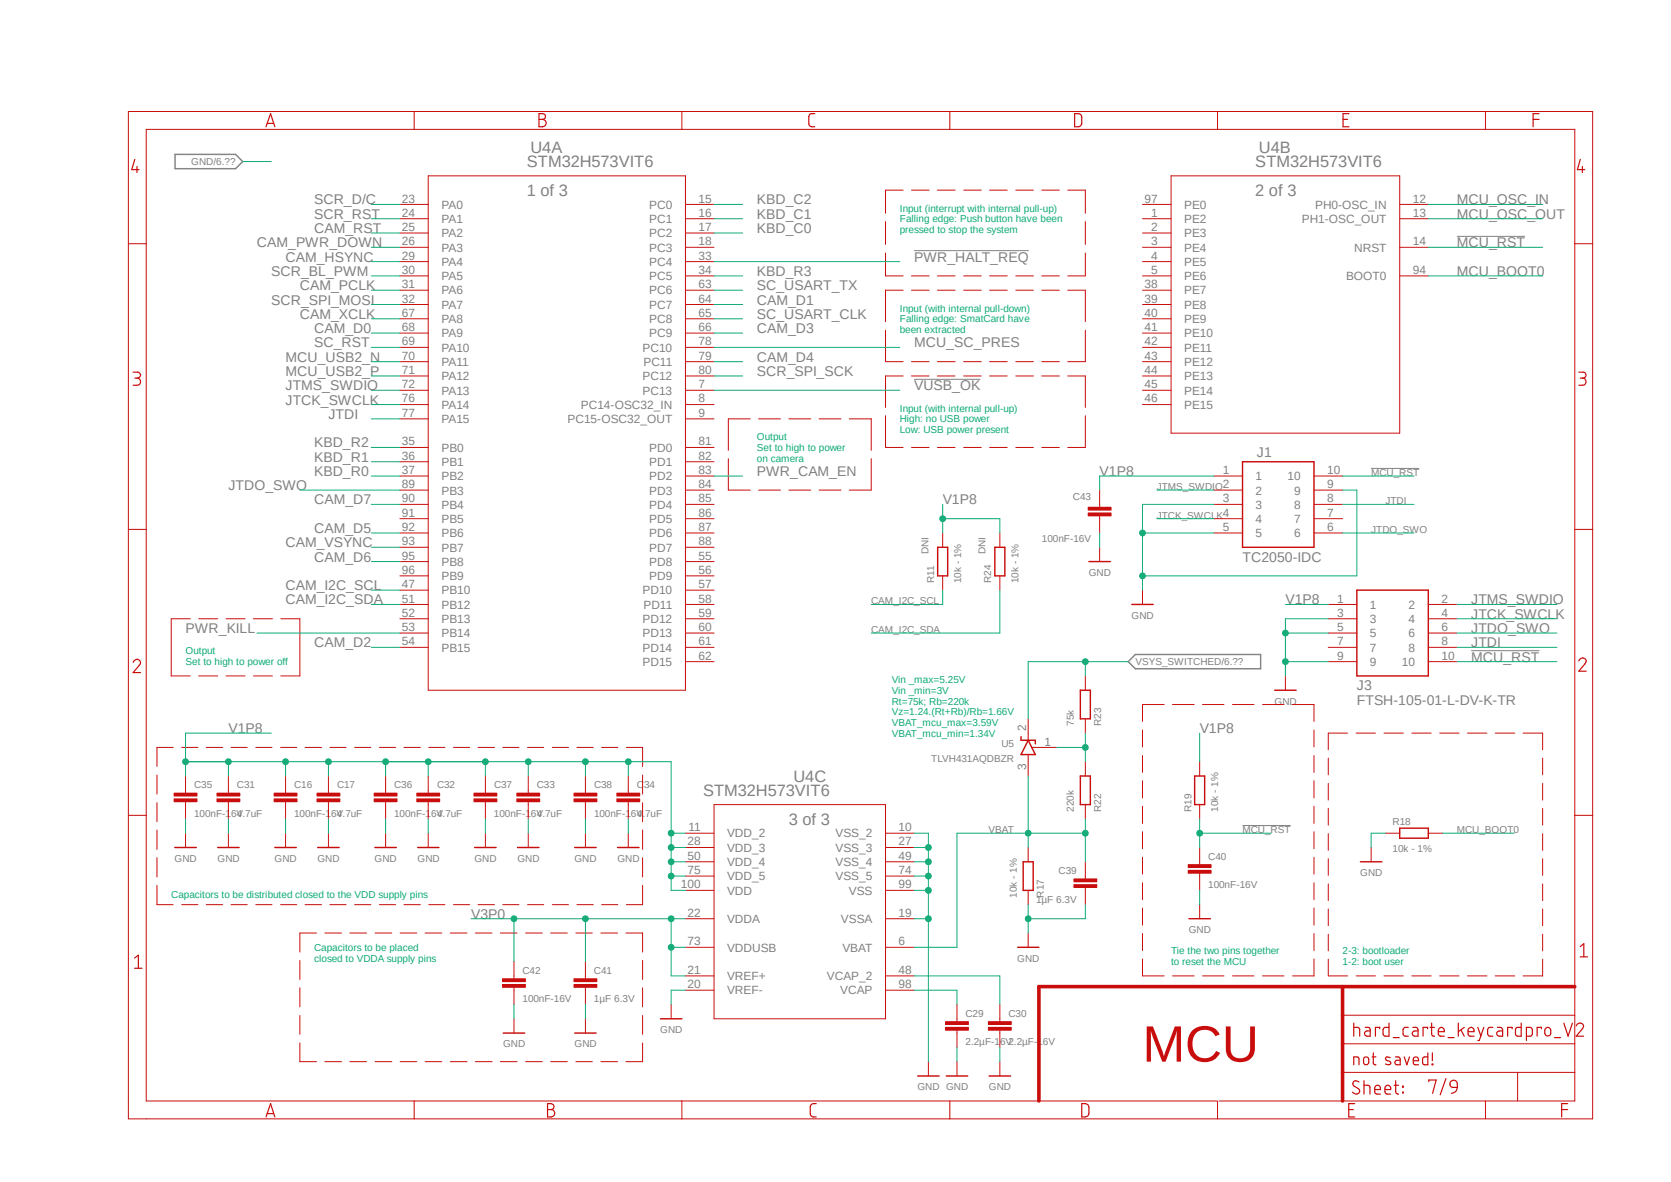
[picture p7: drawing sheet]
<svg xmlns="http://www.w3.org/2000/svg" width="297mm" height="210mm" viewBox="0 0 297 210" stroke-linecap="round" stroke-linejoin="round" font-family="sans-serif">
<path d="M22.3 18.9l260.9 180.5M283.2 18.9l-260.9 180.5" fill="none" stroke="#fff" stroke-width=".18"/>
<path d="M31.1 27.4h10.8l1.2 1.3-1.2 1.3h-10.8zM201.8 116.3h22.3v2.5h-22.3l-1.3-1.2z" fill="none" stroke="#808080" stroke-width=".25"/>
<path d="M162.5 44.5h20.3M259 42h12.1M162.5 67.4h11.7M243.7 83.2h8.6M261.5 115.6h12.1M220.9 146.7h8.5" fill="none" stroke="#808080" stroke-width=".18"/>
<g fill="none" stroke="#c90d0c" stroke-width=".18">
<path d="M73.6 19.8v3.2M121.2 19.8v3.2M168.8 19.8v3.2M216.4 19.8v3.2M264 19.8v3.2M157.4 39.4v4M160.5 33.8h-3.1v4.1M162 33.8h3.1M166.6 33.8h3.2M171.3 33.8h3.1M175.9 33.8h3.1M180.6 33.8h3.1"/>
<path d="M185.2 33.8h3.1M189.8 33.8h3.1v4.1M192.9 39.4v4M22.8 43.3h3.2M157.4 45v4h3.1M157.4 58.7v5.6h3.1M160.5 51.6h-3.1v5.5M162 49h3.1M162 51.6h3.1M166.6 49h3.2M166.6 51.6h3.2M171.3 49h3.1"/>
<path d="M171.3 51.6h3.1M175.9 49h3.1M175.9 51.6h3.1M180.6 49h3.1M180.6 51.6h3.1M185.2 49h3.1M185.2 51.6h3.1M189.8 51.6h3.1v5.5M192.9 45v4h-3.1M192.9 58.7v5.6h-3.1M279.9 43.3h3.2M133.3 74.4h-3.8v5.6"/>
<path d="M134.8 74.4h3.9M140.2 74.4h3.9M145.6 74.4h3.9M151 74.4h3.9v5.6M157.4 73.9v5.6h3.1M160.5 66.8h-3.1v5.6M162 79.5h3.1M162 66.8h3.1M162 64.3h3.1M166.6 79.5h3.2M166.6 66.8h3.2M166.6 64.3h3.2"/>
<path d="M171.3 79.5h3.1M171.3 66.8h3.1M171.3 64.3h3.1M175.9 79.5h3.1M175.9 66.8h3.1M175.9 64.3h3.1M180.6 79.5h3.1M180.6 66.8h3.1M180.6 64.3h3.1M185.2 79.5h3.1M185.2 66.8h3.1M185.2 64.3h3.1"/>
<path d="M189.8 66.8h3.1v5.6M192.9 73.9v5.6h-3.1M22.8 94.1h3.2M129.5 81.5v5.6h3.8M134.8 87.1h3.9M140.2 87.1h3.9M145.6 87.1h3.9M154.9 81.5v5.6h-3.9M279.9 94.1h3.2M33.8 109.9h-3.4v10.2h3.4M35.3 109.9h3.4M40.2 109.9h3.4"/>
<path d="M45 109.9h3.4M49.9 109.9h3.4v10.2h-3.4M27.9 137.7v3.4M30.8 132.8h-2.9v3.4M32.3 132.8h2.9M35.3 120.1h3.4M36.7 132.8h2.9M40.2 120.1h3.4M41.1 132.8h2.8M45 120.1h3.4M45.5 132.8h2.8M49.9 132.8h2.8"/>
<path d="M54.2 132.8h2.9M58.6 132.8h2.9M63 132.8h2.9M67.4 132.8h2.9M71.8 132.8h2.9M76.2 132.8h2.9M80.6 132.8h2.9M85 132.8h2.9M89.4 132.8h2.8M93.8 132.8h2.8M98.2 132.8h2.8M102.5 132.8h3"/>
<path d="M106.9 132.8h2.9M111.3 132.8h2.9v3.4M114.2 137.7v3.4M203.1 129.7v3M203.1 134.2v3M203.1 138.7v3.1M206.9 125.2h-3.8v3M208.4 125.2h3.9M213.7 125.2h3.9M219.1 125.2h3.8M224.4 125.2h3.8M229.7 125.2h3.9v3"/>
<path d="M233.6 129.7v3M233.6 134.2v3M233.6 138.7v3.1M236.1 134.7v3M236.1 139.2v3M239.5 130.3h-3.4v2.9M241 130.3h3.5M246 130.3h3.4M251 130.3h3.4M255.9 130.3h3.4M260.8 130.3h3.5M265.8 130.3h3.4"/>
<path d="M270.7 130.3h3.5v2.9M274.2 134.7v3M274.2 139.2v3M22.8 144.9h3.2M27.9 157.3v3.4h2.9M27.9 142.6v3.4M27.9 147.5v3.4M27.9 152.4v3.4M114.2 142.6v3.4M114.2 147.5v3.4M114.2 152.4v3.4M114.2 157.3v3.4h-2.9"/>
<path d="M203.1 143.3v3M203.1 147.8v3M203.1 152.3v3M203.1 156.8v3.1M233.6 143.3v3M233.6 147.8v3M233.6 152.3v3M233.6 156.8v3.1M236.1 143.6v3M236.1 148.1v3M236.1 152.6v2.9M236.1 157.1v2.9"/>
<path d="M274.2 143.6v3M274.2 148.1v3M274.2 152.6v2.9M274.2 157.1v2.9M279.9 144.9h3.2M32.3 160.7h2.9M36.7 160.7h2.9M41.1 160.7h2.8M45.5 160.7h2.8M49.9 160.7h2.8M53.3 170.6v3.4M53.3 175.5v3.4"/>
<path d="M54.2 160.7h2.9M56.3 165.8h-3v3.4M57.7 165.8h3M58.6 160.7h2.9M62.2 165.8h3M63 160.7h2.9M66.7 165.8h2.9M67.4 160.7h2.9M71.1 165.8h3M71.8 160.7h2.9M75.6 165.8h2.9M76.2 160.7h2.9"/>
<path d="M80.1 165.8h2.9M80.6 160.7h2.9M84.5 165.8h3M85 160.7h2.9M88.9 165.8h3M89.4 160.7h2.8M93.4 165.8h3M93.8 160.7h2.8M97.9 165.8h2.9M98.2 160.7h2.8M102.4 165.8h2.9M102.5 160.7h3"/>
<path d="M106.8 165.8h3M106.9 160.7h2.9M111.3 165.8h2.9v3.4M114.2 170.6v3.4M114.2 175.5v3.4M182.8 165.8v2.5M203.1 170.4v3h3.8M203.1 161.3v3.1M203.1 165.9v3M208.4 173.4h3.9M213.7 173.4h3.9M219.1 173.4h3.8"/>
<path d="M224.4 173.4h3.8M233.6 170.4v3h-3.9M233.6 161.3v3.1M233.6 165.9v3M236.1 170.4v3h3.4M236.1 161.5v3M236.1 166v3M241 173.4h3.5M246 173.4h3.4M251 173.4h3.4M255.9 173.4h3.4M260.8 173.4h3.5"/>
<path d="M265.8 173.4h3.4M274.2 170.4v3h-3.5M274.2 161.5v3M274.2 166v3M53.3 185.3v3.3h3M53.3 180.4v3.4M57.7 188.6h3M62.2 188.6h3M66.7 188.6h2.9M71.1 188.6h3M73.6 195.6v3.2M75.6 188.6h2.9"/>
<path d="M80.1 188.6h2.9M84.5 188.6h3M88.9 188.6h3M93.4 188.6h3M97.9 188.6h2.9M102.4 188.6h2.9M106.8 188.6h3M114.2 185.3v3.3h-2.9M114.2 180.4v3.4M121.2 195.6v3.2M165 188.6v2.6M168.8 195.6v3.2"/>
<path d="M170.1 181v.5M170.1 183v.6M216.3 195.6h-190.3v-172.6h253.9v172.6h-15.7M216.4 195.6v3.2M216.7 195.6h47.3v3.2h-241.2v-179h260.3v179h-18.9M238.6 190.5h41.3M238.6 185.5h41.3M238.6 180.4h41.3M269.7 190.5v5.1"/>
</g>
<path d="M238.6 175.3v20.3M279.9 175.3h-95.2v20.3" fill="none" stroke="#c90d0c" stroke-width=".64"/>
<g fill="none" stroke="#c90d0c" stroke-width=".21">
<path d="M24 28.3l-.6 1.8h1.3M24.3 29.6v1M47.3 22.5l.8-2.3 .8 2.3M47.5 21.9h1.1M95.8 20.2h.6a.51 .51 0 0 1 .6 .5 .51 .51 0 0 1-.6 .5 .66 .66 0 0 1 .7 .7 .66 .66 0 0 1-.7 .6h-.6zM95.8 21.2h.6M144.8 20.2h-.8l-.2 .2v1.6a.59 .59 0 0 0 .5 .5h.5M191 20.2h.6a.59 .59 0 0 1 .7 .6v1.1a.65 .65 0 0 1-.7 .6h-.6zM238.7 21.2h.8M239.8 20.2h-1.1v2.3h1.1M272.5 21.2h1.1M273.6 20.2h-1.1v2.3"/>
<path d="M280.9 28.3l-.5 1.8h1.3M281.3 29.6v1M23.7 66.1h.8a.53 .53 0 0 1 .5 .6 .53 .53 0 0 1-.5 .5h-.5M24.3 67.2a.64 .64 0 0 1 .7 .6 .64 .64 0 0 1-.7 .7h-.6M280.6 66.1h.8a.53 .53 0 0 1 .5 .6 .53 .53 0 0 1-.5 .5h-.5M281.3 67.2a.64 .64 0 0 1 .6 .6 .64 .64 0 0 1-.6 .7h-.7M23.7 117.7a.64 .64 0 0 1 .9-.5 .64 .64 0 0 1 .2 1l-1.1 1.3h1.3M280.6 117.4a.63 .63 0 0 1 .9-.5 .63 .63 0 0 1 .2 1l-1.1 1.4h1.3M23.9 170.2l.7-.5v2.3M23.9 172h1.3M280.9 168.2l.6-.5v2.3M280.9 170h1.3"/>
<path d="M47.3 198.5l.8-2.4 .8 2.4M47.5 197.9h1.1M97.3 196.1h.7a.53 .53 0 0 1 .5 .5 .53 .53 0 0 1-.5 .5 .66 .66 0 0 1 .6 .7 .66 .66 0 0 1-.6 .7h-.7zM97.3 197.1h.7M145.1 196.1l-.8 .1-.2 .2-.1 1.5a.58 .58 0 0 0 .6 .6h.5M192.3 196.1h.6a.65 .65 0 0 1 .6 .7v1a.65 .65 0 0 1-.6 .7h-.6zM239.7 197.1h.8M240.6 182.5h.7l.3 .3 .1 1.3M240.6 189.2v-1.4h.6l.3 .2 .1 1.2M240.6 181.8v2.3M240.8 196.1h-1.1v2.4h1.1M241.6 192.2a.61 .61 0 0 0-.7-.2 .61 .61 0 0 0-.4 .6l.2 .4 .7 .4a.57 .57 0 0 1 .1 .9 .57 .57 0 0 1-.9-.1l-.2-.1"/>
<path d="M242.4 188a.49 .49 0 0 1 .5-.2 .49 .49 0 0 1 .4 .5l-.1 .6-.2 .2h-.4a1.16 1.16 0 0 1-.2-1.1zM242.4 192.8h.7l.4 .2v1.4M242.4 192v2.4M242.7 182.5l.7 .1 .1 .3v1.2h-.5a.47 .47 0 0 1-.5-.5 .47 .47 0 0 1 .5-.4h.5M243.9 187.8h.7M244.1 187.1v1.7l.2 .3 .3 .1M244.3 193.6h1.1a.54 .54 0 0 0-.4-.8 .54 .54 0 0 0-.7 .5l.1 .9 .3 .2h.7M245.2 182.8v-.3h-.7v1.6M246.2 193.6h1a.54 .54 0 0 0-.4-.8 .54 .54 0 0 0-.6 .5v.9l.3 .2h.7M246.9 181.8v2.3h-.9l-.2-.4 .1-.9 .1-.2 .9-.1M247.1 187.9l-.6-.1-.2 .2 .1 .4 .6 .2 .2 .3a.66 .66 0 0 1-.9 .2M247.6 184.4h1.1"/>
<path d="M247.8 192.8h.8M248 187.8h.7l.2 .3v1.1h-.6a.4 .4 0 0 1-.4-.4 .4 .4 0 0 1 .4-.4h.6M248.1 192v2a.44 .44 0 0 0 .5 .4M249.3 193h.1v.2h-.1zM249.3 194.1h.1v.1h-.1zM249.6 187.8l.5 1.4 .4-1.4M250.3 182.5l-.7 .1-.2 .3v.8l.2 .4h.7M251.1 182.5l.7 .1 .3 .3v1.2h-.6a.47 .47 0 0 1-.5-.5 .47 .47 0 0 1 .5-.4h.6M251.2 188.5h.9a.51 .51 0 0 0-.2-.7 .51 .51 0 0 0-.7 .2 1.07 1.07 0 0 0 .2 1.1l.7 .1M253.7 182.8v-.3h-.8v1.6M253.8 187.1v2.1l-.8-.1-.1-.3v-.8l.3-.2h.6M254 192.2v-.3h1.3l-.7 2.4"/>
<path d="M254.2 182.5h.8M254.5 181.8v1.9a.38 .38 0 0 0 .5 .4M254.6 189.1h.1v.1h-.1zM254.6 187.1v1.4M255.7 183.3h1a.55 .55 0 0 0-.4-.7 .55 .55 0 0 0-.6 .4v.7l.2 .4h.8M257 191.6l-1 2.9M257.4 184.4h1M257.8 192.3a.67 .67 0 0 1 .7-.4 .67 .67 0 0 1 .5 .7v.6h-.8a.62 .62 0 0 1-.4-.9zM259 193.2a1.06 1.06 0 0 1-1 1.1M259.2 181.8v2.3M259.7 183l.6 1.1M260.3 182.5l-1.1 .8"/>
<path d="M260.9 183.3h1.1a.55 .55 0 0 0-.4-.7 .55 .55 0 0 0-.7 .4v.7l.3 .4h.8M262.7 182.5l.5 1.6M263.7 182.5l-.8 2.4h-.2M265.3 182.5l-.7 .1-.2 .3v.8l.2 .4h.7M266.1 182.5l.8 .1 .2 .3v1.2h-.6a.47 .47 0 0 1-.5-.5 .47 .47 0 0 1 .5-.4h.6M268.8 182.8v-.3h-.8v1.6M270.4 181.8v2.3h-.8l-.2-.4v-.9l.3-.3h.7M271.3 184.1h.9l.1-.2 .1-1-.2-.3-.9-.1v2.4M274 182.8v-.3h-.8v1.6M274.8 182.7a.5 .5 0 0 1 .5-.1 .5 .5 0 0 1 .3 .4v.6a.53 .53 0 0 1-.5 .5 .53 .53 0 0 1-.5-.5v-.6zM276.3 184.4h1.1M277.6 197.1h1"/>
<path d="M278 181.8l.7 2.3 .8-2.3M278.6 196.1h-1v2.4M280.2 182.3a.63 .63 0 0 1 .9-.5 .63 .63 0 0 1 .2 1l-1.1 1.3h1.3"/>
</g>
<path d="M180.9 168.3h3.8M163.1 191.2h3.8" fill="none" stroke="#c90d0c" stroke-width=".25"/>
<path d="M168.1 182.5h4v.5h-4z" fill-rule="evenodd" fill="#c90d0c"/>
<path d="M168.1 182.5h4v.5h-4z" fill="none" stroke="#c90d0c" stroke-width=".18"/>
<path d="M168.1 181.5h4v.5h-4z" fill-rule="evenodd" fill="#c90d0c"/>
<path d="M170.1 178.5v2.5M168.1 181.5h4v.5h-4zM170.1 183.6v2.5M177.7 181v.5M177.7 183v.6" fill="none" stroke="#c90d0c" stroke-width=".18"/>
<path d="M175.7 182.5h4v.5h-4z" fill-rule="evenodd" fill="#c90d0c"/>
<path d="M175.7 182.5h4v.5h-4z" fill="none" stroke="#c90d0c" stroke-width=".18"/>
<path d="M175.7 181.5h4v.5h-4z" fill-rule="evenodd" fill="#c90d0c"/>
<path d="M40.6 140.4v.5M40.6 142.5v.5M177.7 178.5v2.5M170.1 188.6v2.6M175.7 181.5h4v.5h-4zM177.7 183.6v2.5M177.7 188.6v2.6" fill="none" stroke="#c90d0c" stroke-width=".18"/>
<path d="M168.2 191.2h3.8M175.8 191.2h3.8" fill="none" stroke="#c90d0c" stroke-width=".25"/>
<path d="M38.6 141.9h4v.6h-4z" fill-rule="evenodd" fill="#c90d0c"/>
<path d="M38.6 141.9h4v.6h-4z" fill="none" stroke="#c90d0c" stroke-width=".18"/>
<path d="M38.6 140.9h4v.5h-4z" fill-rule="evenodd" fill="#c90d0c"/>
<path d="M40.6 137.9v2.5M38.6 140.9h4v.5h-4zM40.6 143v2.5M76.1 140.4v.5M76.1 142.5v.5" fill="none" stroke="#c90d0c" stroke-width=".18"/>
<path d="M74.1 141.9h4v.6h-4z" fill-rule="evenodd" fill="#c90d0c"/>
<path d="M74.1 141.9h4v.6h-4z" fill="none" stroke="#c90d0c" stroke-width=".18"/>
<path d="M74.1 140.9h4v.5h-4z" fill-rule="evenodd" fill="#c90d0c"/>
<path d="M76.1 137.9v2.5M74.1 140.9h4v.5h-4zM76.1 143v2.5M93.9 140.4v.5M93.9 142.5v.5" fill="none" stroke="#c90d0c" stroke-width=".18"/>
<path d="M91.9 141.9h4v.6h-4z" fill-rule="evenodd" fill="#c90d0c"/>
<path d="M91.9 141.9h4v.6h-4z" fill="none" stroke="#c90d0c" stroke-width=".18"/>
<path d="M91.9 140.9h4v.5h-4z" fill-rule="evenodd" fill="#c90d0c"/>
<path d="M93.9 137.9v2.5M91.9 140.9h4v.5h-4zM93.9 143v2.5M111.7 140.4v.5M111.7 142.5v.5" fill="none" stroke="#c90d0c" stroke-width=".18"/>
<path d="M109.6 141.9h4.1v.6h-4.1z" fill-rule="evenodd" fill="#c90d0c"/>
<path d="M109.6 141.9h4.1v.6h-4.1z" fill="none" stroke="#c90d0c" stroke-width=".18"/>
<path d="M109.6 140.9h4.1v.5h-4.1z" fill-rule="evenodd" fill="#c90d0c"/>
<path d="M111.7 137.9v2.5M33 140.4v.5M33 142.5v.5M40.6 148v2.6M76.1 148v2.6M93.9 148v2.6M109.6 140.9h4.1v.5h-4.1zM111.7 143v2.5M111.7 148v2.6" fill="none" stroke="#c90d0c" stroke-width=".18"/>
<path d="M38.7 150.6h3.8M74.3 150.6h3.7M92 150.6h3.8M109.8 150.6h3.8" fill="none" stroke="#c90d0c" stroke-width=".25"/>
<path d="M30.9 141.9h4.1v.6h-4.1z" fill-rule="evenodd" fill="#c90d0c"/>
<path d="M30.9 141.9h4.1v.6h-4.1z" fill="none" stroke="#c90d0c" stroke-width=".18"/>
<path d="M30.9 140.9h4.1v.5h-4.1z" fill-rule="evenodd" fill="#c90d0c"/>
<path d="M33 137.9v2.5M30.9 140.9h4.1v.5h-4.1zM33 143v2.5M68.5 140.4v.5M68.5 142.5v.5" fill="none" stroke="#c90d0c" stroke-width=".18"/>
<path d="M66.5 141.9h4.1v.6h-4.1z" fill-rule="evenodd" fill="#c90d0c"/>
<path d="M66.5 141.9h4.1v.6h-4.1z" fill="none" stroke="#c90d0c" stroke-width=".18"/>
<path d="M66.5 140.9h4.1v.5h-4.1z" fill-rule="evenodd" fill="#c90d0c"/>
<path d="M68.5 137.9v2.5M66.5 140.9h4.1v.5h-4.1zM68.5 143v2.5M86.3 140.4v.5M86.3 142.5v.5" fill="none" stroke="#c90d0c" stroke-width=".18"/>
<path d="M84.2 141.9h4.1v.6h-4.1z" fill-rule="evenodd" fill="#c90d0c"/>
<path d="M84.2 141.9h4.1v.6h-4.1z" fill="none" stroke="#c90d0c" stroke-width=".18"/>
<path d="M84.2 140.9h4.1v.5h-4.1z" fill-rule="evenodd" fill="#c90d0c"/>
<path d="M86.3 137.9v2.5M84.2 140.9h4.1v.5h-4.1zM86.3 143v2.5M104.1 140.4v.5M104.1 142.5v.5" fill="none" stroke="#c90d0c" stroke-width=".18"/>
<path d="M102 141.9h4.1v.6h-4.1z" fill-rule="evenodd" fill="#c90d0c"/>
<path d="M102 141.9h4.1v.6h-4.1z" fill="none" stroke="#c90d0c" stroke-width=".18"/>
<path d="M102 140.9h4.1v.5h-4.1z" fill-rule="evenodd" fill="#c90d0c"/>
<path d="M104.1 137.9v2.5M33 148v2.6M68.5 148v2.6M86.3 148v2.6M102 140.9h4.1v.5h-4.1zM104.1 143v2.5M104.1 148v2.6M192.9 155.7v.5M192.9 157.7v.5" fill="none" stroke="#c90d0c" stroke-width=".18"/>
<path d="M31.1 150.6h3.8M66.6 150.6h3.8M84.4 150.6h3.8M102.2 150.6h3.8" fill="none" stroke="#c90d0c" stroke-width=".25"/>
<path d="M190.9 157.2h4v.5h-4z" fill-rule="evenodd" fill="#c90d0c"/>
<path d="M190.9 157.2h4v.5h-4z" fill="none" stroke="#c90d0c" stroke-width=".18"/>
<path d="M190.9 156.2h4v.5h-4z" fill-rule="evenodd" fill="#c90d0c"/>
<path d="M190.9 156.2h4v.5h-4zM192.9 153.1v2.6M192.9 158.2v2.5M213.2 153.1v.5M213.2 155.2v.5" fill="none" stroke="#c90d0c" stroke-width=".18"/>
<path d="M211.2 154.6h4.1v.6h-4.1z" fill-rule="evenodd" fill="#c90d0c"/>
<path d="M211.2 154.6h4.1v.6h-4.1z" fill="none" stroke="#c90d0c" stroke-width=".18"/>
<path d="M211.2 153.6h4.1v.5h-4.1z" fill-rule="evenodd" fill="#c90d0c"/>
<g fill="none" stroke="#c90d0c" stroke-width=".18">
<path d="M195.5 97.2v2.6M203.1 104.9v2.5M182.8 127.7v3.8M182.8 134.1v3.8M183.4 132.8h4.4M211.2 153.6h4.1v.5h-4.1zM213.2 150.6v2.5M213.2 155.7v2.5M243.7 150.6v2.5M246.3 148h2.5M253.9 148h2.5M104.1 173.4v.5"/>
<path d="M104.1 175.4v.5M213.2 160.7v2.5"/>
</g>
<path d="M193.5 99.8h3.9M201.2 107.4h3.8M181.5 130.9v.6h2.5v.7M182.8 131.5l1.2 2.6h-2.5zM241.8 153.1h3.8M248.8 147.2h5.1v1.7h-5.1zM211.3 163.2h3.8" fill="none" stroke="#c90d0c" stroke-width=".25"/>
<path d="M102 174.9h4.1v.5h-4.1z" fill-rule="evenodd" fill="#c90d0c"/>
<path d="M102 174.9h4.1v.5h-4.1z" fill="none" stroke="#c90d0c" stroke-width=".18"/>
<path d="M102 173.9h4.1v.5h-4.1z" fill-rule="evenodd" fill="#c90d0c"/>
<path d="M91.4 173.4v.5M91.4 175.4v.5M102 173.9h4.1v.5h-4.1zM104.1 170.9v2.5M104.1 175.9v2.6M104.1 181v2.6" fill="none" stroke="#c90d0c" stroke-width=".18"/>
<path d="M102.2 183.6h3.8" fill="none" stroke="#c90d0c" stroke-width=".25"/>
<path d="M89.3 174.9h4.1v.5h-4.1z" fill-rule="evenodd" fill="#c90d0c"/>
<path d="M89.3 174.9h4.1v.5h-4.1z" fill="none" stroke="#c90d0c" stroke-width=".18"/>
<path d="M89.3 173.9h4.1v.5h-4.1z" fill-rule="evenodd" fill="#c90d0c"/>
<path d="M195.5 89.6v.5M195.5 91.7v.5M192.9 120.1v2.5M192.9 127.7v2.6M192.9 135.3v2.6M192.9 143v2.5M89.3 173.9h4.1v.5h-4.1zM91.4 170.9v2.5M91.4 175.9v2.6M91.4 181v2.6" fill="none" stroke="#c90d0c" stroke-width=".18"/>
<path d="M192 122.6h1.8v5.1h-1.8zM192 137.9h1.8v5.1h-1.8zM89.5 183.6h3.8" fill="none" stroke="#c90d0c" stroke-width=".25"/>
<path d="M193.4 91.1h4.1v.6h-4.1z" fill-rule="evenodd" fill="#c90d0c"/>
<path d="M193.4 91.1h4.1v.6h-4.1z" fill="none" stroke="#c90d0c" stroke-width=".18"/>
<path d="M193.4 90.1h4.1v.5h-4.1z" fill-rule="evenodd" fill="#c90d0c"/>
<g fill="none" stroke="#c90d0c" stroke-width=".18">
<path d="M71.1 36.3h5M71.1 38.9h5M76.1 31.2h45.7v91.4h-45.7zM121.8 36.3h5.1M121.8 38.9h5.1M203.1 36.3h5.1M203.1 38.9h5.1M208.2 31.2h40.6v45.8h-40.6zM248.8 36.3h5.1M248.8 38.9h5.1M71.1 41.4h5M71.1 43.9h5"/>
<path d="M71.1 46.5h5M71.1 49h5M71.1 51.6h5M71.1 54.1h5M71.1 56.6h5M71.1 59.2h5M121.8 41.4h5.1M121.8 43.9h5.1M121.8 46.5h5.1M121.8 49h5.1M121.8 51.6h5.1M121.8 54.1h5.1"/>
<path d="M121.8 56.6h5.1M121.8 59.2h5.1M203.1 41.4h5.1M203.1 43.9h5.1M203.1 46.5h5.1M203.1 49h5.1M203.1 51.6h5.1M203.1 54.1h5.1M203.1 56.6h5.1M203.1 59.2h5.1M248.8 43.9h5.1M248.8 49h5.1"/>
<path d="M71.1 61.7h5M71.1 64.3h5M71.1 66.8h5M71.1 69.3h5M71.1 71.9h5M71.1 74.4h5M71.1 79.5h5M121.8 61.7h5.1M121.8 64.3h5.1M121.8 66.8h5.1M121.8 69.3h5.1M121.8 71.9h5.1"/>
<path d="M121.8 74.4h5.1M121.8 79.5h5.1M203.1 61.7h5.1M203.1 64.3h5.1M203.1 66.8h5.1M203.1 69.3h5.1M203.1 71.9h5.1M71.1 84.6h5M71.1 87.1h5M71.1 89.6h5M71.1 92.2h5M71.1 94.7h5"/>
<path d="M71.1 82h5M71.1 97.2h5M71.1 99.8h5M121.8 84.6h5.1M121.8 87.1h5.1M121.8 89.6h5.1M121.8 92.2h5.1M121.8 94.7h5.1M121.8 82h5.1M121.8 97.2h5.1M121.8 99.8h5.1M167.6 94.7v2.5"/>
<path d="M177.7 94.7v2.5M193.4 90.1h4.1v.5h-4.1zM195.5 87.1v2.5M195.5 92.2v2.5M215.8 84.6h5.1M215.8 87.1h5.1M215.8 89.6h5.1M215.8 92.2h5.1M215.8 94.7h5.1M233.6 84.6h5M233.6 87.1h5M233.6 89.6h5"/>
<path d="M233.6 92.2h5M233.6 94.7h5M71.1 102.3h5M71.1 104.9h5M71.1 107.4h5M71.1 109.9h5M71.1 112.5h5M71.1 115h5M121.8 102.3h5.1M121.8 104.9h5.1M121.8 107.4h5.1M121.8 109.9h5.1"/>
<path d="M121.8 112.5h5.1M121.8 115h5.1M121.8 117.6h5.1M167.6 102.3v2.6M177.7 102.3v2.6M236.1 107.4h5.1M236.1 109.9h5.1M236.1 112.5h5.1M236.1 115h5.1M236.1 117.6h5.1M253.9 107.4h5.1M253.9 109.9h5.1"/>
<path d="M253.9 112.5h5.1M253.9 115h5.1M253.9 117.6h5.1M213.2 135.3v2.6M50.8 140.4v.5M50.8 142.5v.5M121.8 148h5.1M121.8 150.6h5.1M121.8 153.1h5.1M121.8 155.7h5.1M121.8 158.2h5.1M126.9 143h30.5v38h-30.5z"/>
<path d="M157.4 148h5.1M157.4 150.6h5.1M157.4 153.1h5.1M157.4 155.7h5.1M157.4 158.2h5.1M182.8 150.6v2.5M182.8 158.2v2.5M213.2 143v2.5M119.3 178.5v2.5M121.8 163.2h5.1M121.8 168.3h5.1M121.8 173.4h5.1"/>
<path d="M121.8 175.9h5.1M157.4 163.2h5.1M157.4 168.3h5.1M157.4 173.4h5.1M157.4 175.9h5.1"/>
</g>
<path d="M166.7 97.2h1.7v5.1h-1.7zM176.8 97.2h1.8v5.1h-1.8zM220.9 82h12.7v15.2h-12.7zM241.2 104.9h12.7v15.2h-12.7zM212.3 137.9h1.8v5.1h-1.8zM181.9 153.1h1.7v5.1h-1.7zM117.4 181h3.8" fill="none" stroke="#c90d0c" stroke-width=".25"/>
<path d="M48.7 141.9h4.1v.6h-4.1z" fill-rule="evenodd" fill="#c90d0c"/>
<path d="M48.7 141.9h4.1v.6h-4.1z" fill="none" stroke="#c90d0c" stroke-width=".18"/>
<path d="M48.7 140.9h4.1v.5h-4.1z" fill-rule="evenodd" fill="#c90d0c"/>
<path d="M50.8 137.9v2.5M48.7 140.9h4.1v.5h-4.1zM50.8 143v2.5M58.4 140.4v.5M58.4 142.5v.5" fill="none" stroke="#c90d0c" stroke-width=".18"/>
<path d="M56.3 141.9h4.1v.6h-4.1z" fill-rule="evenodd" fill="#c90d0c"/>
<path d="M56.3 141.9h4.1v.6h-4.1z" fill="none" stroke="#c90d0c" stroke-width=".18"/>
<path d="M56.3 140.9h4.1v.5h-4.1z" fill-rule="evenodd" fill="#c90d0c"/>
<path d="M58.4 137.9v2.5M228.5 120.1v2.5M50.8 148v2.6M56.3 140.9h4.1v.5h-4.1zM58.4 143v2.5M58.4 148v2.6" fill="none" stroke="#c90d0c" stroke-width=".18"/>
<path d="M226.6 122.6h3.8M48.9 150.6h3.8M56.5 150.6h3.8" fill="none" stroke="#c90d0c" stroke-width=".25"/>
<path d="M162.5 148h2.5v40.6M162.5 153.1h2.5" fill="none" stroke="#0dab76" stroke-width=".18"/>
<circle cx="165" cy="153.1" r=".51" fill="#0dab76"/>
<g fill="none" stroke="#0dab76" stroke-width=".18">
<path d="M162.5 155.7h2.5"/>
<circle cx="165" cy="153.1" r=".51"/>
</g>
<circle cx="165" cy="155.7" r=".51" fill="#0dab76"/>
<g fill="none" stroke="#0dab76" stroke-width=".18">
<path d="M162.5 158.2h2.5"/>
<circle cx="165" cy="155.7" r=".51"/>
</g>
<circle cx="165" cy="158.2" r=".51" fill="#0dab76"/>
<g fill="none" stroke="#0dab76" stroke-width=".18">
<path d="M162.5 163.2h2.5"/>
<circle cx="165" cy="158.2" r=".51"/>
</g>
<circle cx="165" cy="163.2" r=".51" fill="#0dab76"/>
<g fill="none" stroke="#0dab76" stroke-width=".18">
<path d="M162.5 150.6h2.5"/>
<circle cx="165" cy="163.2" r=".51"/>
</g>
<circle cx="165" cy="150.6" r=".51" fill="#0dab76"/>
<g fill="none" stroke="#0dab76" stroke-width=".18">
<path d="M33 145.5v2.5M40.6 145.5v2.5M68.5 145.5v2.5M76.1 145.5v2.5M86.3 145.5v2.5M93.9 145.5v2.5M104.1 145.5v2.5M111.7 145.5v2.5M182.8 160.7v5.1M182.8 163.2h10.1M170.1 186.1v2.5M177.7 186.1v2.5"/>
<circle cx="165" cy="150.6" r=".51"/>
</g>
<circle cx="182.7" cy="163.2" r=".51" fill="#0dab76"/>
<g fill="none" stroke="#0dab76" stroke-width=".18">
<path d="M43.1 28.7h5.1M195.5 94.7v2.5M203.1 94.7h12.7M215.8 89.6h-12.7v15.3M213.2 158.2v2.5M246.3 148h-2.6v2.6M91.4 178.5v2.5M104.1 178.5v2.5M192.9 160.7v2.5"/>
<circle cx="182.7" cy="163.2" r=".51"/>
</g>
<circle cx="203.1" cy="94.7" r=".51" fill="#0dab76"/>
<g fill="none" stroke="#0dab76" stroke-width=".18">
<path d="M238.6 87.1h2.6v15.2h-38.1"/>
<circle cx="203.1" cy="94.7" r=".51"/>
</g>
<circle cx="203.1" cy="102.3" r=".51" fill="#0dab76"/>
<g fill="none" stroke="#0dab76" stroke-width=".18">
<path d="M228.5 112.5h7.6M236.1 109.9h-7.6v10.2M50.8 145.5v2.5M58.4 145.5v2.5M121.8 175.9h-2.5v2.6"/>
<circle cx="203.1" cy="102.3" r=".51"/>
</g>
<circle cx="228.5" cy="112.5" r=".51" fill="#0dab76"/>
<g fill="none" stroke="#0dab76" stroke-width=".18">
<path d="M228.5 117.6h7.6"/>
<circle cx="228.5" cy="112.5" r=".51"/>
</g>
<circle cx="228.5" cy="117.6" r=".51" fill="#0dab76"/>
<g fill="none" stroke="#0dab76" stroke-width=".18">
<path d="M192.9 117.6v2.5M200.5 117.6h-17.7v10.1"/>
<circle cx="228.5" cy="117.6" r=".51"/>
</g>
<circle cx="192.9" cy="117.6" r=".51" fill="#0dab76"/>
<g fill="none" stroke="#0dab76" stroke-width=".18">
<path d="M182.8 137.9v12.7M182.8 148h10.1M162.5 175.9h7.6v2.6M162.5 173.4h15.2v5.1"/>
<circle cx="192.9" cy="117.6" r=".51"/>
</g>
<circle cx="182.7" cy="148" r=".51" fill="#0dab76"/>
<g fill="none" stroke="#0dab76" stroke-width=".18">
<path d="M170.1 148h12.7M192.9 145.5v7.6"/>
<circle cx="182.7" cy="148" r=".51"/>
</g>
<circle cx="192.9" cy="148" r=".51" fill="#0dab76"/>
<g fill="none" stroke="#0dab76" stroke-width=".18">
<path d="M170.1 148v20.3h-7.6M213.2 148v2.6"/>
<circle cx="192.9" cy="148" r=".51"/>
</g>
<circle cx="213.2" cy="148" r=".51" fill="#0dab76"/>
<g fill="none" stroke="#0dab76" stroke-width=".18">
<path d="M66 38.9h5.1M66 36.3h5.1M126.9 38.9h5.1M126.9 36.3h5.1M66 43.9h5.1M66 49h5.1M66 59.2h5.1M66 51.6h5.1M66 54.1h5.1M66 41.4h5.1M66 46.5h5.1M126.9 49h5.1"/>
<path d="M126.9 59.2h5.1M126.9 56.6h5.1M126.9 51.6h5.1M126.9 54.1h5.1M126.9 41.4h5.1M126.9 46.5h33M253.9 43.9h20.3M253.9 49h20.3M66 66.8h5.1M66 64.3h5.1M66 61.7h5.1M66 79.5h5.1"/>
<path d="M66 69.3h5.1M66 71.9h5.1M66 74.4h5.1M126.9 66.8h5.1M126.9 64.3h5.1M126.9 61.7h33M53.3 87.1h17.8M66 84.6h5.1M66 82h5.1M66 94.7h5.1M66 97.2h5.1M66 99.8h5.1"/>
<path d="M66 89.6h5.1M205.6 87.1h10.2M205.6 92.2h10.2M238.6 84.6h12.7M238.6 94.7h12.7M238.6 89.6h12.7M45.7 112.5h25.4M66 107.4h5.1M66 115h5.1M66 104.9h5.1M167.6 104.9v2.5h-12.7M177.7 104.9v7.6h-22.8"/>
<path d="M259 117.6h17.7M259 107.4h17.7M259 109.9h17.7M259 112.5h17.7M259 115h17.7M187.8 132.8h5.1M192.9 130.3v5M213.2 145.5v2.5h12.7M256.4 148h12.7"/>
<circle cx="213.2" cy="148" r=".51"/>
</g>
<circle cx="192.9" cy="132.8" r=".51" fill="#0dab76"/>
<g fill="none" stroke="#0dab76" stroke-width=".18">
<path d="M253.9 36.3h20.3M253.9 38.9h20.3M66 56.6h5.1M126.9 69.3h33M126.9 84.6h5.1M167.6 89.6v5.1M167.6 92.2h10.1v2.5"/>
<circle cx="192.9" cy="132.8" r=".51"/>
</g>
<circle cx="167.6" cy="92.2" r=".51" fill="#0dab76"/>
<g fill="none" stroke="#0dab76" stroke-width=".18">
<path d="M215.8 84.6h-20.3v2.5M33 130.3v7.6M33 135.3h7.6M93.9 135.3v2.6"/>
<circle cx="167.6" cy="92.2" r=".51"/>
</g>
<circle cx="93.9" cy="135.3" r=".51" fill="#0dab76"/>
<g fill="none" stroke="#0dab76" stroke-width=".18">
<path d="M33 135.3h86.3v12.7M104.1 135.3v2.6"/>
<circle cx="93.9" cy="135.3" r=".51"/>
</g>
<circle cx="104.1" cy="135.3" r=".51" fill="#0dab76"/>
<g fill="none" stroke="#0dab76" stroke-width=".18">
<path d="M111.7 135.3v2.6"/>
<circle cx="104.1" cy="135.3" r=".51"/>
</g>
<circle cx="111.7" cy="135.3" r=".51" fill="#0dab76"/>
<g fill="none" stroke="#0dab76" stroke-width=".18">
<path d="M86.3 135.3v2.6"/>
<circle cx="111.7" cy="135.3" r=".51"/>
</g>
<circle cx="86.3" cy="135.3" r=".51" fill="#0dab76"/>
<g fill="none" stroke="#0dab76" stroke-width=".18">
<path d="M76.1 135.3v2.6"/>
<circle cx="86.3" cy="135.3" r=".51"/>
</g>
<circle cx="76.1" cy="135.3" r=".51" fill="#0dab76"/>
<g fill="none" stroke="#0dab76" stroke-width=".18">
<path d="M68.5 135.3v2.6"/>
<circle cx="76.1" cy="135.3" r=".51"/>
</g>
<circle cx="68.5" cy="135.3" r=".51" fill="#0dab76"/>
<g fill="none" stroke="#0dab76" stroke-width=".18">
<path d="M40.6 135.3v2.6"/>
<circle cx="68.5" cy="135.3" r=".51"/>
</g>
<circle cx="40.6" cy="135.3" r=".51" fill="#0dab76"/>
<circle cx="40.6" cy="135.3" r=".51" fill="none" stroke="#0dab76" stroke-width=".18"/>
<circle cx="33" cy="135.3" r=".51" fill="#0dab76"/>
<g fill="none" stroke="#0dab76" stroke-width=".18">
<path d="M119.3 150.6h2.5M119.3 148v5.1h2.5"/>
<circle cx="33" cy="135.3" r=".51"/>
</g>
<circle cx="119.3" cy="150.6" r=".51" fill="#0dab76"/>
<g fill="none" stroke="#0dab76" stroke-width=".18">
<path d="M119.3 153.1v2.6h2.5"/>
<circle cx="119.3" cy="150.6" r=".51"/>
</g>
<circle cx="119.3" cy="153.1" r=".51" fill="#0dab76"/>
<g fill="none" stroke="#0dab76" stroke-width=".18">
<path d="M119.3 155.7v2.5h2.5"/>
<circle cx="119.3" cy="153.1" r=".51"/>
</g>
<circle cx="119.3" cy="155.7" r=".51" fill="#0dab76"/>
<g fill="none" stroke="#0dab76" stroke-width=".18">
<path d="M33 130.3h15.2M119.3 148h2.5"/>
<circle cx="119.3" cy="155.7" r=".51"/>
</g>
<circle cx="119.3" cy="148" r=".51" fill="#0dab76"/>
<g fill="none" stroke="#0dab76" stroke-width=".18">
<path d="M50.8 135.3v2.6"/>
<circle cx="119.3" cy="148" r=".51"/>
</g>
<circle cx="50.8" cy="135.3" r=".51" fill="#0dab76"/>
<g fill="none" stroke="#0dab76" stroke-width=".18">
<path d="M58.4 135.3v2.6"/>
<circle cx="50.8" cy="135.3" r=".51"/>
</g>
<circle cx="58.4" cy="135.3" r=".51" fill="#0dab76"/>
<g fill="none" stroke="#0dab76" stroke-width=".18">
<path d="M228.5 107.4h7.6M213.2 130.3v5M104.1 163.2v7.7M121.8 163.2h-30.4v7.7"/>
<circle cx="58.4" cy="135.3" r=".51"/>
</g>
<circle cx="104.1" cy="163.2" r=".51" fill="#0dab76"/>
<g fill="none" stroke="#0dab76" stroke-width=".18">
<path d="M83.7 163.2h7.7"/>
<circle cx="104.1" cy="163.2" r=".51"/>
</g>
<circle cx="91.4" cy="163.2" r=".51" fill="#0dab76"/>
<g fill="none" stroke="#0dab76" stroke-width=".18">
<path d="M119.3 163.2v5.1h2.5"/>
<circle cx="91.4" cy="163.2" r=".51"/>
</g>
<circle cx="119.3" cy="163.2" r=".51" fill="#0dab76"/>
<g fill="none" stroke="#0dab76" stroke-width=".18">
<path d="M119.3 168.3v5.1h2.5"/>
<circle cx="119.3" cy="163.2" r=".51"/>
</g>
<circle cx="119.3" cy="168.3" r=".51" fill="#0dab76"/>
<circle cx="119.3" cy="168.3" r=".51" fill="none" stroke="#0dab76" stroke-width=".18"/>
<text font-size="9.1" fill="#c90d0c" x="203.1" y="188.6">MCU</text>
<g font-size="2.9" fill="#808080">
<text x="93.6" y="29.8">STM32H573VIT6</text>
<text x="94.3" y="27.2">U4A</text>
<text x="223.1" y="29.8">STM32H573VIT6</text>
<text x="223.8" y="27.2">U4B</text>
<text x="93.6" y="34.8">1 of 3</text>
<text x="223.1" y="34.8">2 of 3</text>
<text x="125" y="141.4">STM32H573VIT6</text>
<text x="141" y="138.9">U4C</text>
<text x="140.2" y="146.5">3 of 3</text>
</g>
<g font-size="2.5" fill="#808080">
<text x="55.8" y="38.9">SCR_RST</text>
<text x="55.8" y="36.3">SCR_D/C</text>
<text x="55.8" y="41.4">CAM_RST</text>
<text x="134.5" y="41.4">KBD_C0</text>
<text x="134.5" y="38.9">KBD_C1</text>
<text x="134.5" y="36.3">KBD_C2</text>
<text x="259" y="36.3">MCU_OSC_IN</text>
<text x="259" y="38.9">MCU_OSC_OUT</text>
<text x="45.7" y="43.9">CAM_PWR_DOWN</text>
<text x="50.8" y="46.5">CAM_HSYNC</text>
<text x="162.5" y="46.5">PWR_HALT_REQ</text>
<text x="259" y="43.9">MCU_RST</text>
<text x="48.2" y="49">SCR_BL_PWM</text>
<text x="53.3" y="51.6">CAM_PCLK</text>
<text x="134.5" y="51.6">SC_USART_TX</text>
<text x="134.5" y="49">KBD_R3</text>
<text x="259" y="49">MCU_BOOT0</text>
<text x="48.2" y="54.1">SCR_SPI_MOSI</text>
<text x="53.3" y="56.6">CAM_XCLK</text>
<text x="55.8" y="59.2">CAM_D0</text>
<text x="134.5" y="59.2">CAM_D3</text>
<text x="134.5" y="56.6">SC_USART_CLK</text>
<text x="134.5" y="54.1">CAM_D1</text>
<text x="50.8" y="64.3">MCU_USB2_N</text>
<text x="55.8" y="61.7">SC_RST</text>
<text x="134.5" y="64.3">CAM_D4</text>
<text x="162.5" y="61.7">MCU_SC_PRES</text>
<text x="50.8" y="66.8">MCU_USB2_P</text>
<text x="50.8" y="69.3">JTMS_SWDIO</text>
<text x="50.8" y="71.9">JTCK_SWCLK</text>
<text x="134.5" y="66.8">SCR_SPI_SCK</text>
<text x="162.5" y="69.3">VUSB_OK</text>
<text x="58.4" y="74.4">JTDI</text>
<text x="55.8" y="79.5">KBD_R2</text>
<text x="55.8" y="82">KBD_R1</text>
<text x="223.4" y="81.3">J1</text>
<text x="40.6" y="87.1">JTDO_SWO</text>
<text x="55.8" y="84.6">KBD_R0</text>
<text x="55.8" y="89.6">CAM_D7</text>
<text x="134.5" y="84.6">PWR_CAM_EN</text>
<text x="167.6" y="89.6">V1P8</text>
<text x="195.5" y="84.6">V1P8</text>
<text x="55.8" y="94.7">CAM_D5</text>
<text x="50.8" y="97.2">CAM_VSYNC</text>
<text x="55.8" y="99.8">CAM_D6</text>
<text x="220.9" y="99.8">TC2050-IDC</text>
<text x="50.8" y="104.9">CAM_I2C_SCL</text>
<text x="50.8" y="107.4">CAM_I2C_SDA</text>
<text x="228.5" y="107.4">V1P8</text>
<text x="261.5" y="107.4">JTMS_SWDIO</text>
<text x="33" y="112.5">PWR_KILL</text>
<text x="261.5" y="109.9">JTCK_SWCLK</text>
<text x="261.5" y="112.5">JTDO_SWO</text>
<text x="55.8" y="115">CAM_D2</text>
<text x="261.5" y="117.6">MCU_RST</text>
<text x="261.5" y="115">JTDI</text>
<text x="241.2" y="125.2">FTSH-105-01-L-DV-K-TR</text>
<text x="241.2" y="122.6">J3</text>
<text x="40.6" y="130.3">V1P8</text>
<text x="213.2" y="130.3">V1P8</text>
<text x="83.7" y="163.3">V3P0</text>
</g>
<g font-size="2.1" fill="#808080">
<text x="71.4" y="36">23</text>
<text x="124.2" y="36">15</text>
<text x="203.5" y="36">97</text>
<text x="251.1" y="36">12</text>
<text x="71.4" y="38.5">24</text>
<text x="71.4" y="41.1">25</text>
<text x="78.5" y="37.1">PA0</text>
<text x="78.5" y="39.6">PA1</text>
<text x="115.4" y="37.1">PC0</text>
<text x="115.4" y="39.6">PC1</text>
<text x="124.2" y="38.5">16</text>
<text x="124.2" y="41.1">17</text>
<text x="204.6" y="38.5">1</text>
<text x="204.6" y="41.1">2</text>
<text x="210.5" y="37.1">PE0</text>
<text x="210.5" y="39.6">PE2</text>
<text x="231.4" y="39.6">PH1-OSC_OUT</text>
<text x="233.8" y="37.1">PH0-OSC_IN</text>
<text x="251.1" y="38.5">13</text>
<text x="71.4" y="43.6">26</text>
<text x="71.4" y="46.1">29</text>
<text x="78.5" y="42.2">PA2</text>
<text x="78.5" y="44.7">PA3</text>
<text x="78.5" y="47.2">PA4</text>
<text x="115.4" y="42.2">PC2</text>
<text x="115.4" y="44.7">PC3</text>
<text x="115.4" y="47.2">PC4</text>
<text x="124.2" y="43.6">18</text>
<text x="124.2" y="46.1">33</text>
<text x="204.6" y="43.6">3</text>
<text x="204.6" y="46.1">4</text>
<text x="210.5" y="42.2">PE3</text>
<text x="210.5" y="44.7">PE4</text>
<text x="210.5" y="47.2">PE5</text>
<text x="240.7" y="44.7">NRST</text>
<text x="251.1" y="43.6">14</text>
<text x="71.4" y="48.7">30</text>
<text x="71.4" y="51.2">31</text>
<text x="71.4" y="53.8">32</text>
<text x="78.5" y="49.8">PA5</text>
<text x="78.5" y="52.3">PA6</text>
<text x="115.4" y="49.8">PC5</text>
<text x="115.4" y="52.3">PC6</text>
<text x="124.2" y="48.7">34</text>
<text x="124.2" y="51.2">63</text>
<text x="124.2" y="53.8">64</text>
<text x="203.5" y="51.2">38</text>
<text x="203.5" y="53.8">39</text>
<text x="204.6" y="48.7">5</text>
<text x="210.5" y="49.8">PE6</text>
<text x="210.5" y="52.3">PE7</text>
<text x="239.3" y="49.8">BOOT0</text>
<text x="251.1" y="48.7">94</text>
<text x="71.4" y="56.3">67</text>
<text x="71.4" y="58.8">68</text>
<text x="78.5" y="54.9">PA7</text>
<text x="78.5" y="57.4">PA8</text>
<text x="78.5" y="59.9">PA9</text>
<text x="115.4" y="54.9">PC7</text>
<text x="115.4" y="57.4">PC8</text>
<text x="115.4" y="59.9">PC9</text>
<text x="124.2" y="56.3">65</text>
<text x="124.2" y="58.8">66</text>
<text x="203.5" y="56.3">40</text>
<text x="203.5" y="58.8">41</text>
<text x="210.5" y="54.9">PE8</text>
<text x="210.5" y="57.4">PE9</text>
<text x="210.5" y="59.9">PE10</text>
<text x="71.4" y="61.3">69</text>
<text x="71.4" y="63.9">70</text>
<text x="78.5" y="62.5">PA10</text>
<text x="78.5" y="65">PA11</text>
<text x="114.2" y="62.5">PC10</text>
<text x="114.4" y="65">PC11</text>
<text x="124.2" y="61.3">78</text>
<text x="124.2" y="63.9">79</text>
<text x="203.5" y="61.3">42</text>
<text x="203.5" y="63.9">43</text>
<text x="210.5" y="62.5">PE11</text>
<text x="210.5" y="65">PE12</text>
<text x="71.4" y="66.4">71</text>
<text x="71.4" y="69">72</text>
<text x="71.4" y="71.5">76</text>
<text x="78.5" y="67.6">PA12</text>
<text x="78.5" y="70.1">PA13</text>
<text x="114.2" y="67.6">PC12</text>
<text x="114.2" y="70.1">PC13</text>
<text x="124.2" y="66.4">80</text>
<text x="124.2" y="69">7</text>
<text x="124.2" y="71.5">8</text>
<text x="203.5" y="66.4">44</text>
<text x="203.5" y="69">45</text>
<text x="203.5" y="71.5">46</text>
<text x="210.5" y="67.6">PE13</text>
<text x="210.5" y="70.1">PE14</text>
<text x="71.4" y="74">77</text>
<text x="78.5" y="72.6">PA14</text>
<text x="78.5" y="75.2">PA15</text>
<text x="100.9" y="75.2">PC15-OSC32_OUT</text>
<text x="103.3" y="72.6">PC14-OSC32_IN</text>
<text x="124.2" y="74">9</text>
<text x="210.5" y="72.6">PE15</text>
<text x="71.4" y="79.1">35</text>
<text x="71.4" y="81.7">36</text>
<text x="78.5" y="80.3">PB0</text>
<text x="78.5" y="82.8">PB1</text>
<text x="115.4" y="80.3">PD0</text>
<text x="115.4" y="82.8">PD1</text>
<text x="124.2" y="79.1">81</text>
<text x="124.2" y="81.7">82</text>
<text x="71.4" y="84.2">37</text>
<text x="71.4" y="86.7">89</text>
<text x="71.4" y="89.3">90</text>
<text x="78.5" y="85.3">PB2</text>
<text x="78.5" y="87.9">PB3</text>
<text x="115.4" y="85.3">PD2</text>
<text x="115.4" y="87.9">PD3</text>
<text x="124.2" y="84.2">83</text>
<text x="124.2" y="86.7">84</text>
<text x="124.2" y="89.3">85</text>
<text x="217.3" y="84.2">1</text>
<text x="217.3" y="86.7">2</text>
<text x="217.3" y="89.3">3</text>
<text x="223.2" y="85.3">1</text>
<text x="223.2" y="87.9">2</text>
<text x="228.9" y="85.3">10</text>
<text x="230" y="87.9">9</text>
<text x="235.9" y="89.3">8</text>
<text x="235.9" y="86.7">9</text>
<text x="235.9" y="84.2">10</text>
<text x="71.4" y="91.8">91</text>
<text x="71.4" y="94.4">92</text>
<text x="78.5" y="90.4">PB4</text>
<text x="78.5" y="92.9">PB5</text>
<text x="78.5" y="95.5">PB6</text>
<text x="115.4" y="90.4">PD4</text>
<text x="115.4" y="92.9">PD5</text>
<text x="115.4" y="95.5">PD6</text>
<text x="124.2" y="91.8">86</text>
<text x="124.2" y="94.4">87</text>
<text x="217.3" y="91.8">4</text>
<text x="217.3" y="94.4">5</text>
<text x="223.2" y="90.4">3</text>
<text x="223.2" y="92.9">4</text>
<text x="223.2" y="95.5">5</text>
<text x="230" y="95.5">6</text>
<text x="230" y="92.9">7</text>
<text x="230" y="90.4">8</text>
<text x="235.9" y="94.4">6</text>
<text x="235.9" y="91.8">7</text>
<text x="71.4" y="96.9">93</text>
<text x="71.4" y="99.4">95</text>
<text x="71.4" y="102">96</text>
<text x="78.5" y="98">PB7</text>
<text x="78.5" y="100.5">PB8</text>
<text x="115.4" y="98">PD7</text>
<text x="115.4" y="100.5">PD8</text>
<text x="124.2" y="96.9">88</text>
<text x="124.2" y="99.4">55</text>
<text x="124.2" y="102">56</text>
<text x="71.4" y="104.5">47</text>
<text x="71.4" y="107.1">51</text>
<text x="78.5" y="103.1">PB9</text>
<text x="78.5" y="105.6">PB10</text>
<text x="114.2" y="105.6">PD10</text>
<text x="115.4" y="103.1">PD9</text>
<text x="124.2" y="104.5">57</text>
<text x="124.2" y="107.1">58</text>
<text x="237.7" y="107.1">1</text>
<text x="256.2" y="107.1">2</text>
<text x="71.4" y="109.6">52</text>
<text x="71.4" y="112.1">53</text>
<text x="78.5" y="108.2">PB12</text>
<text x="78.5" y="110.7">PB13</text>
<text x="78.5" y="113.2">PB14</text>
<text x="114.2" y="110.7">PD12</text>
<text x="114.2" y="113.2">PD13</text>
<text x="114.4" y="108.2">PD11</text>
<text x="124.2" y="109.6">59</text>
<text x="124.2" y="112.1">60</text>
<text x="237.7" y="109.6">3</text>
<text x="237.7" y="112.1">5</text>
<text x="243.5" y="108.2">1</text>
<text x="243.5" y="110.7">3</text>
<text x="243.5" y="113.2">5</text>
<text x="250.4" y="108.2">2</text>
<text x="250.4" y="110.7">4</text>
<text x="250.4" y="113.2">6</text>
<text x="256.2" y="109.6">4</text>
<text x="256.2" y="112.1">6</text>
<text x="71.4" y="114.7">54</text>
<text x="78.5" y="115.8">PB15</text>
<text x="114.2" y="115.8">PD14</text>
<text x="114.2" y="118.3">PD15</text>
<text x="124.2" y="114.7">61</text>
<text x="124.2" y="117.2">62</text>
<text x="237.7" y="114.7">7</text>
<text x="237.7" y="117.2">9</text>
<text x="243.5" y="115.8">7</text>
<text x="243.5" y="118.3">9</text>
<text x="249.2" y="118.3">10</text>
<text x="250.4" y="115.8">8</text>
<text x="256.2" y="114.7">8</text>
<text x="256.2" y="117.2">10</text>
<text x="182.4" y="129.9" transform="rotate(-90 182.4 129.9)">2</text>
<text x="182.4" y="136.9" transform="rotate(-90 182.4 136.9)">3</text>
<text x="185.7" y="132.5">1</text>
<text x="122.4" y="147.7">11</text>
<text x="129.2" y="148.8">VDD_2</text>
<text x="148.5" y="148.8">VSS_2</text>
<text x="159.7" y="147.7">10</text>
<text x="122.2" y="150.2">28</text>
<text x="122.2" y="152.7">50</text>
<text x="122.2" y="155.3">75</text>
<text x="129.2" y="151.3">VDD_3</text>
<text x="129.2" y="153.9">VDD_4</text>
<text x="148.5" y="151.3">VSS_3</text>
<text x="148.5" y="153.9">VSS_4</text>
<text x="159.7" y="150.2">27</text>
<text x="159.7" y="152.7">49</text>
<text x="159.7" y="155.3">74</text>
<text x="121" y="157.8">100</text>
<text x="129.2" y="156.4">VDD_5</text>
<text x="129.2" y="159">VDD</text>
<text x="148.5" y="156.4">VSS_5</text>
<text x="150.9" y="159">VSS</text>
<text x="159.7" y="157.8">99</text>
<text x="122.2" y="162.9">22</text>
<text x="122.2" y="168">73</text>
<text x="129.2" y="164">VDDA</text>
<text x="149.5" y="164">VSSA</text>
<text x="159.7" y="162.9">19</text>
<text x="159.7" y="168">6</text>
<text x="122.2" y="173.1">21</text>
<text x="129.2" y="169.1">VDDUSB</text>
<text x="149.7" y="169.1">VBAT</text>
<text x="159.7" y="173.1">48</text>
<text x="122.2" y="175.6">20</text>
<text x="129.2" y="174.2">VREF+</text>
<text x="129.2" y="176.7">VREF-</text>
<text x="147" y="174.2">VCAP_2</text>
<text x="149.4" y="176.7">VCAP</text>
<text x="159.7" y="175.6">98</text>
</g>
<g font-size="1.8" fill="#808080">
<text x="34" y="29.3">GND/6.??</text>
<text x="190.7" y="88.8">C43</text>
<text x="205.6" y="87.1">JTMS_SWDIO</text>
<text x="243.7" y="84.6">MCU_RST</text>
<text x="246.3" y="89.6">JTDI</text>
<text x="205.6" y="92.2">JTCK_SWCLK</text>
<text x="243.7" y="94.7">JTDO_SWO</text>
<text x="165" y="98.5" transform="rotate(-90 165 98.5)">DNI</text>
<text x="175.2" y="98.5" transform="rotate(-90 175.2 98.5)">DNI</text>
<text x="185.2" y="96.4">100nF-16V</text>
<text x="154.9" y="107.4">CAM_I2C_SCL</text>
<text x="166" y="103.6" transform="rotate(-90 166 103.6)">R11</text>
<text x="170.9" y="103.6" transform="rotate(-90 170.9 103.6)">10k - 1%</text>
<text x="176.2" y="103.6" transform="rotate(-90 176.2 103.6)">R24</text>
<text x="181" y="103.6" transform="rotate(-90 181 103.6)">10k - 1%</text>
<text x="193.5" y="102.3">GND</text>
<text x="154.9" y="112.5">CAM_I2C_SDA</text>
<text x="201.1" y="109.9">GND</text>
<text x="201.8" y="118.2">VSYS_SWITCHED/6.??</text>
<text x="226.5" y="125.2">GND</text>
<text x="190.9" y="129" transform="rotate(-90 190.9 129)">75k</text>
<text x="195.7" y="129" transform="rotate(-90 195.7 129)">R23</text>
<text x="165.5" y="135.3">TLVH431AQDBZR</text>
<text x="178" y="132.8">U5</text>
<text x="34.5" y="140">C35</text>
<text x="42.1" y="140">C31</text>
<text x="52.3" y="140">C16</text>
<text x="59.9" y="140">C17</text>
<text x="70.1" y="140">C36</text>
<text x="77.7" y="140">C32</text>
<text x="87.8" y="140">C37</text>
<text x="95.4" y="140">C33</text>
<text x="105.6" y="140">C38</text>
<text x="113.2" y="140">C34</text>
<text x="34.5" y="145.1">100nF-16V</text>
<text x="42.1" y="145.1">4.7uF</text>
<text x="52.3" y="145.1">100nF-16V</text>
<text x="59.9" y="145.1">4.7uF</text>
<text x="70.1" y="145.1">100nF-16V</text>
<text x="77.7" y="145.1">4.7uF</text>
<text x="87.8" y="145.1">100nF-16V</text>
<text x="95.4" y="145.1">4.7uF</text>
<text x="105.6" y="145.1">100nF-16V</text>
<text x="113.2" y="145.1">4.7uF</text>
<text x="175.7" y="148">VBAT</text>
<text x="190.9" y="144.2" transform="rotate(-90 190.9 144.2)">220k</text>
<text x="195.7" y="144.2" transform="rotate(-90 195.7 144.2)">R22</text>
<text x="211.8" y="144.2" transform="rotate(-90 211.8 144.2)">R19</text>
<text x="216.5" y="144.2" transform="rotate(-90 216.5 144.2)">10k - 1%</text>
<text x="220.9" y="148">MCU_RST</text>
<text x="247.5" y="146.5">R18</text>
<text x="259" y="148">MCU_BOOT0</text>
<text x="31" y="153.1">GND</text>
<text x="38.7" y="153.1">GND</text>
<text x="48.8" y="153.1">GND</text>
<text x="56.4" y="153.1">GND</text>
<text x="66.6" y="153.1">GND</text>
<text x="74.2" y="153.1">GND</text>
<text x="84.3" y="153.1">GND</text>
<text x="92" y="153.1">GND</text>
<text x="102.1" y="153.1">GND</text>
<text x="109.7" y="153.1">GND</text>
<text x="188.2" y="155.3">C39</text>
<text x="214.8" y="152.7">C40</text>
<text x="241.8" y="155.7">GND</text>
<text x="247.5" y="151.3">10k - 1%</text>
<text x="180.8" y="159.5" transform="rotate(-90 180.8 159.5)">10k - 1%</text>
<text x="184.1" y="160.4">1µF 6.3V</text>
<text x="185.5" y="159.5" transform="rotate(-90 185.5 159.5)">R17</text>
<text x="214.8" y="157.8">100nF-16V</text>
<text x="211.3" y="165.8">GND</text>
<text x="92.9" y="173">C42</text>
<text x="105.6" y="173">C41</text>
<text x="180.8" y="170.9">GND</text>
<text x="92.9" y="178.1">100nF-16V</text>
<text x="105.6" y="178.1">1µF 6.3V</text>
<text x="117.3" y="183.6">GND</text>
<text x="171.6" y="185.7">2.2µF-16V2.2µF-16V</text>
<text x="171.6" y="180.6">C29</text>
<text x="179.2" y="180.6">C30</text>
<text x="89.4" y="186.1">GND</text>
<text x="102.1" y="186.1">GND</text>
<text x="163.1" y="193.7">GND GND</text>
<text x="175.8" y="193.7">GND</text>
</g>
<g font-size="1.8" fill="#0dab76">
<text x="159.9" y="37.6">Input (interrupt with internal pull-up)</text>
<text x="159.9" y="39.5">Falling edge: Push button have been</text>
<text x="159.9" y="41.4">pressed to stop the system</text>
<text x="159.9" y="55.4">Input (with internal pull-down)</text>
<text x="159.9" y="57.3">Falling edge: SmatCard have</text>
<text x="159.9" y="59.2">been extracted</text>
<text x="159.9" y="73.2">Input (with internal pull-up)</text>
<text x="159.9" y="75.1">High: no USB power</text>
<text x="159.9" y="77">Low: USB power present</text>
<text x="134.5" y="78.2">Output</text>
<text x="134.5" y="80.1">Set to high to power</text>
<text x="134.5" y="82">on camera</text>
<text x="33" y="116.3">Output</text>
<text x="33" y="118.2">Set to high to power off</text>
<text x="158.5" y="121.4">Vin _max=5.25V</text>
<text x="158.5" y="123.3">Vin _min=3V</text>
<text x="158.5" y="125.2">Rt=75k; Rb=220k</text>
<text x="158.5" y="127.1">Vz=1.24.(Rt+Rb)/Rb=1.66V</text>
<text x="158.5" y="129">VBAT_mcu_max=3.59V</text>
<text x="158.5" y="130.9">VBAT_mcu_min=1.34V</text>
<text x="30.4" y="159.5">Capacitors to be distributed closed to the VDD supply pins</text>
<text x="55.8" y="169">Capacitors to be placed</text>
<text x="55.8" y="170.9">closed to VDDA supply pins</text>
<text x="208.2" y="169.6">Tie the two pins together</text>
<text x="208.2" y="171.5">to reset the MCU</text>
<text x="238.6" y="169.6">2-3: bootloader</text>
<text x="238.6" y="171.5">1-2: boot user</text>
</g>
</svg>
